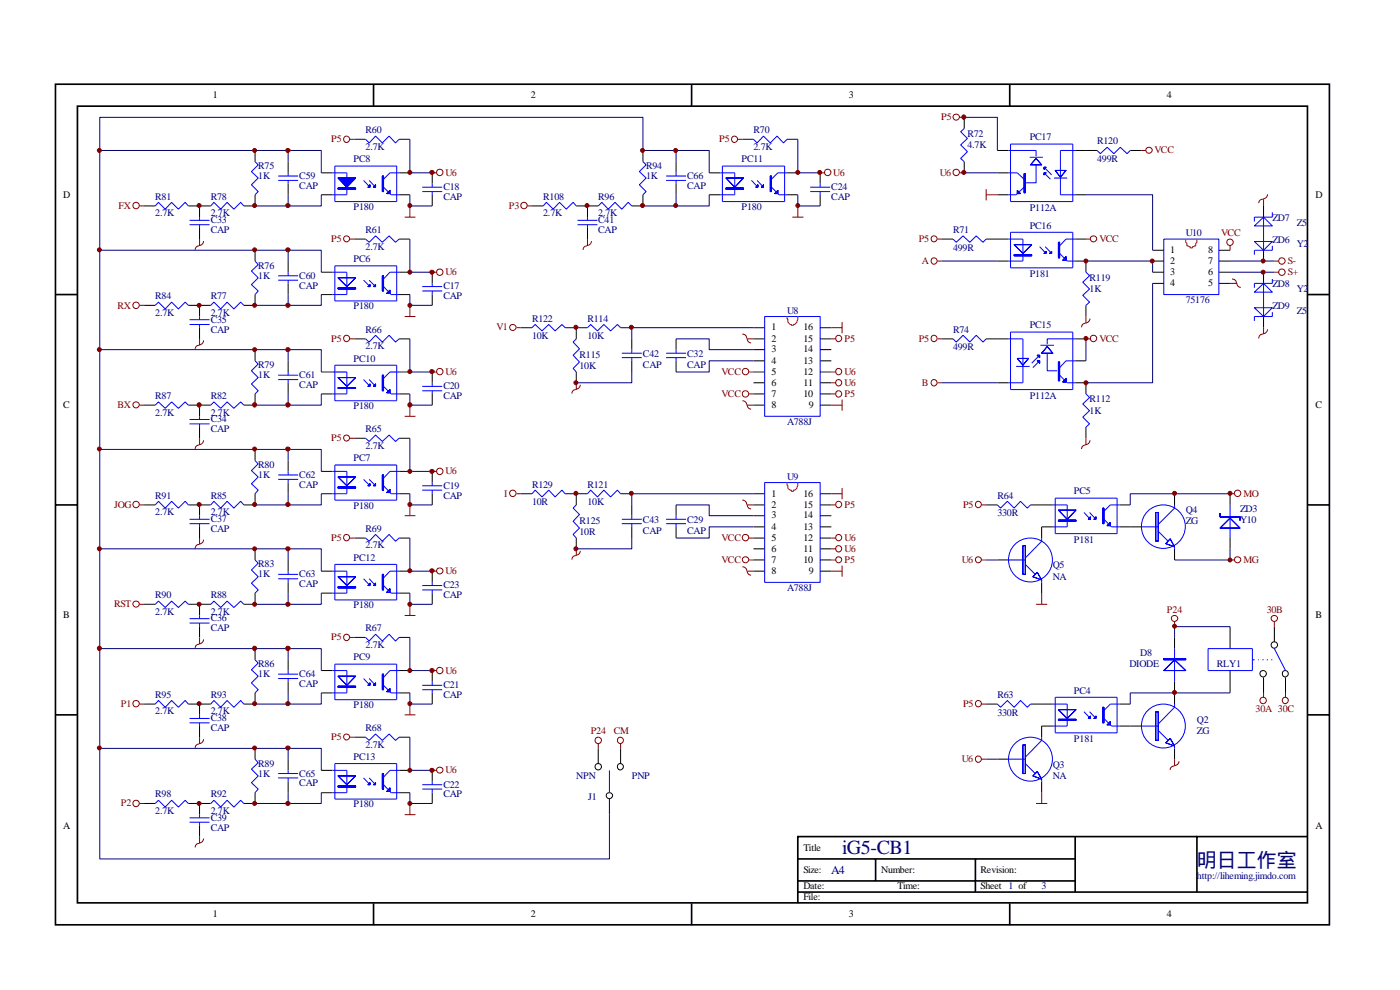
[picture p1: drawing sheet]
<svg xmlns="http://www.w3.org/2000/svg" width="297mm" height="210mm" viewBox="0 0 297 210" stroke-linecap="round" stroke-linejoin="round" font-family="sans-serif">
<g fill="none" stroke="#000" stroke-width=".35">
<path d="M11.8 17.9h270.2v178.3h-270.2zM79.2 17.9v4.6M146.7 17.9v4.6M214.2 17.9v4.6M16.4 22.5h261v169h-261zM11.8 62.5h4.6M277.5 62.5h4.6M11.8 107.1h4.6M277.5 107.1h4.6M11.8 151.6h4.6M277.5 151.6h4.6M228.1 177.5v11.7"/>
<path d="M253.9 177.5h-84.7v14.1M277.5 177.5h-23.6v11.7M79.2 191.6v4.7M146.7 191.6v4.7M169.2 182.2h58.9M169.2 189.2h108.3M169.2 186.9h58.9M185.8 182.2v4.7M206.9 182.2v7M214.2 191.6v4.7"/>
</g>
<g fill="none" stroke="#000" stroke-width=".21">
<path d="M54.1 31.9v2.4M61.1 34.3v2.4M61.1 38.9v2.4M68.2 36.7h2.3M75.3 29.5h2.3M84.7 36.7h2.3M84.7 29.5h2.3M91.7 36.7v2.2M136.4 31.9v2.4M143.4 34.3v2.4M143.4 38.9v2.4M150.5 36.7h2.3"/>
<path d="M157.5 29.5h2.4M167 36.7h2.2M167 29.5h2.2M174 36.7v2.2M204.6 24.9v2.4M204.6 34.3v2.4M211.6 36.7h2.4M211.6 31.9h2.4M228.1 31.9h4.6M239.8 31.9h2.3M30.6 43.7h2.3M40 43.7h4.7"/>
<path d="M42.3 43.7v2.4M42.3 48.3v2.4M54.1 41.3v2.4h-2.4M54.1 53.1v2.3M61.1 55.4v2.3M68.2 41.3h2.3M68.2 57.7h2.3M75.3 50.7h2.3M84.7 41.3h2.3M84.7 57.7h2.3M84.7 50.7h2.3M91.7 41.3v2.4"/>
<path d="M91.7 57.7v2.4M112.9 43.7h2.3M122.3 43.7h4.6M124.6 43.7v2.4M124.6 48.3v2.4M136.4 41.3v2.4h-2.4M150.5 41.3h2.3M167 41.3h2.2M174 41.3v2.4M199.8 50.7h2.4M209.2 50.7h4.8M211.6 41.3h2.4"/>
<path d="M211.6 55.4h2.4M228.1 41.3h2.3M228.1 50.7h2.3M228.1 55.4h2.3v2.3M244.5 57.7h2.4M244.5 53.1h2.4M244.5 55.4h2.4M258.6 57.7h2.3M258.6 53.1h2.3M258.6 55.4h2.3M268.1 43.7v2.4M268.1 53.1v2.3"/>
<path d="M268.1 57.7v2.4M30.6 64.8h2.3M40 64.8h4.7M42.3 64.8v2.3M42.3 69.5v2.4M54.1 62.5v2.3h-2.4M54.1 74.2v2.3M61.1 60.1v2.4M61.1 76.5v2.4M68.2 62.5h2.3M68.2 78.9h2.3M75.3 71.9h2.3"/>
<path d="M84.7 62.5h2.3M84.7 78.9h2.3M84.7 71.9h2.3M91.7 62.5v2.3M91.7 78.9v2.3M110.5 69.5h2.4M119.9 69.5h4.7M122.3 69.5v2.4M122.3 78.9v2.3M131.7 69.5h2.3M134 71.9v2.3M134 76.5v2.4"/>
<path d="M143.4 71.9v2.3M143.4 76.5v2.4M159.9 78.9h2.3M159.9 71.9h2.3M159.9 69.5h2.3M159.9 74.2h2.3M159.9 76.5h2.3M174 78.9h2.4M174 71.9h2.4M174 69.5h2.4M174 74.2h2.4M174 76.5h2.4"/>
<path d="M199.8 71.9h2.4M209.2 71.9h4.8M228.1 71.9h2.3M228.1 76.5h2.3M230.4 64.8v2.3M244.5 60.1h2.4M258.6 60.1h2.3M268.1 67.1v2.4M30.6 85.9h2.3M40 85.9h4.7M42.3 85.9v2.4M42.3 90.6v2.4"/>
<path d="M54.1 83.6v2.3h-2.4M54.1 95.3v2.4M61.1 81.2v2.4M61.1 97.7v2.3M68.2 83.6h2.3M68.2 100h2.3M75.3 93h2.3M84.7 83.6h2.3M84.7 100h2.3M84.7 93h2.3M91.7 83.6v2.3M91.7 100v2.4"/>
<path d="M159.9 83.6h2.3M159.9 85.9h2.3M159.9 81.2h2.3M174 83.6h2.4M174 85.9h2.4M174 81.2h2.4M211.6 81.2h2.4M228.1 81.2h2.3v2.4M230.4 90.6v2.4M30.6 107.1h2.3M40 107.1h4.7M42.3 107.1v2.3"/>
<path d="M42.3 111.8v2.3M54.1 104.7v2.4h-2.4M54.1 116.4v2.4M61.1 102.4v2.3M61.1 118.8v2.4M68.2 104.7h2.3M75.3 114.1h2.3M84.7 104.7h2.3M84.7 114.1h2.3M91.7 104.7v2.4M110.5 104.7h2.4M119.9 104.7h4.7"/>
<path d="M122.3 104.7v2.4M122.3 114.1v2.3M131.7 104.7h2.3M134 107.1v2.3M134 111.8v2.3M143.4 107.1v2.3M143.4 111.8v2.3M159.9 104.7h2.3M159.9 107.1h2.3M159.9 114.1h2.3M159.9 109.4h2.3M159.9 111.8h2.3"/>
<path d="M159.9 116.4h2.3M159.9 118.8h2.3M174 104.7h2.4M174 107.1h2.4M174 114.1h2.4M174 109.4h2.4M174 111.8h2.4M174 116.4h2.4M174 118.8h2.4M209.2 107.1h2.4M211.6 118.8h2.4M218.6 107.1h4.8"/>
<path d="M223.4 111.8h-2.4v2.3M237.5 107.1h2.3M237.5 111.8h4.6M249.2 104.7v2.4M249.2 116.4v2.4M260.9 104.7v2.4M260.9 114.1v2.3M30.6 128.2h2.3M40 128.2h4.7M42.3 128.2v2.4M42.3 132.9v2.3M54.1 125.8v2.4h-2.4"/>
<path d="M54.1 137.6v2.4M61.1 123.5v2.3M61.1 140v2.2M68.2 121.2h2.3M68.2 125.8h2.3M75.3 135.2h2.3M84.7 121.2h2.3M84.7 125.8h2.3M84.7 135.2h2.3M91.7 121.2v2.3M91.7 125.8v2.4M159.9 121.2h2.3"/>
<path d="M174 121.2h2.4M221 123.5v2.3M249.2 135.2v2.4M260.9 132.9v4.7M270.3 132.9v3.2M30.6 149.4h2.3M40 149.4h4.7M42.3 149.4v2.2M42.3 154v2.4M54.1 147v2.4h-2.4M54.1 158.7v2.3M61.1 144.6v2.4"/>
<path d="M68.2 142.2h2.3M68.2 147h2.3M75.3 156.4h2.3M84.7 142.2h2.3M84.7 147h2.3M84.7 156.4h2.3M91.7 142.2v2.4M91.7 147v2.4M126.9 158.7v3.3M131.7 158.7v3.3M209.2 149.4h2.4M218.6 149.4h4.8"/>
<path d="M223.4 154h-2.4v2.4M237.5 149.4h2.3M237.5 154h4.6M249.2 144.6v4.8M249.2 158.7v2.3M260.9 142.2v4.8M268.1 143.7v3.3M272.7 143.7v3.3M30.6 170.4h2.3M40 170.4h4.7M42.3 170.4v2.4M42.3 175.2v2.3"/>
<path d="M54.1 168.1v2.3h-2.4M61.1 161v2.4M61.1 165.8v2.3M68.2 163.4h2.3M68.2 168.1h2.3M84.7 163.4h2.3M84.7 168.1h2.3M91.7 163.4v2.4M91.7 168.1v2.3M129.3 169.5v3.3M211.6 161h2.4M221 165.8v2.3"/>
<circle cx="270.3" cy="136.8" r=".68"/>
<circle cx="268" cy="142.9" r=".68"/>
<circle cx="272.6" cy="142.9" r=".66"/>
<circle cx="126.9" cy="162.6" r=".68"/>
<circle cx="129.3" cy="168.8" r=".66"/>
<circle cx="131.6" cy="162.6" r=".66"/>
</g>
<g fill="none" stroke="#00f" stroke-width=".21">
<path d="M54.1 34.3l.7 .7-1.5 1.4 1.5 1.4-1.5 1.4 1.5 1.4-.7 .7M59 37.3h4.2M59 38.3h4.2M61.1 36.7v.6M61.1 38.3v.6M70.5 36.7h3.1v4.6h-3.1M71 35.2h13.2v7.6h-13.2zM77.1 38.3l1.4 1.4M77.6 29.5l.7 .8 1.4-1.4 1.4 1.4 1.4-1.4 1.4 1.4 .8-.8M78.3 38.3l1.4 1.4M81.4 39.7l1.6 1.6h1.7M84.7 36.7h-2l-1.3 1.3"/>
<path d="M89.6 39.7h4.2M91.7 38.9v.8M136.4 34.3l.7 .7-1.5 1.4 1.5 1.4-1.5 1.4 1.5 1.4-.7 .7M141.3 37.3h4.2M141.3 38.3h4.2M143.4 36.7v.6M143.4 38.3v.6M152.8 36.7h3.1v4.6h-3.1M153.2 35.2h13.3v7.6h-13.3zM159.4 38.3l1.4 1.4M159.9 29.5l.7 .8 1.4-1.4 1.4 1.4 1.4-1.4 1.4 1.4 .8-.8M160.6 38.3l1.4 1.4"/>
<path d="M163.7 39.7l1.6 1.6h1.7M167 36.7h-2l-1.3 1.3M171.9 39.7h4.2M174 38.9v.8M204.6 27.3l-.8 .6 1.4 1.5-1.4 1.3 1.4 1.5-1.4 1.4 .8 .7M214 31.9h5.8v1.2M214 36.7h1.8l1.5 1.3M214.4 30.6h13.2v12.2h-13.2zM217.3 39.7l-1.7 1.6h-1.6M218.4 33.4h2.8M219.8 35v3.8h-2.1M221.5 36.7l1.3 1.3"/>
<path d="M221.7 35.7l1.4 1.4M223.6 37.8h2.8M228.1 31.9h-3.1v9.4h3.1M232.7 31.9l.7 .7 1.5-1.4 1.4 1.4 1.4-1.4 1.4 1.4 .7-.7M32.9 43.7l.7-.8 1.5 1.5 1.3-1.5 1.4 1.5 1.5-1.5 .7 .8M40.2 46.7h4.2M40.2 47.7h4.2M42.3 46.1v.6M42.3 47.7v.6M44.7 43.7l.7-.8 1.4 1.5 1.4-1.5 1.4 1.5 1.5-1.5 .6 .8M54.1 55.4l.7 .7-1.5 1.4 1.5 1.4-1.5 1.5 1.5 1.3-.7 .8M59 58.5h4.2"/>
<path d="M59 59.4h4.2M61.1 57.7v.8M61.1 59.4v.7M70.5 57.7h3.1v4.8h-3.1M71 56.4h13.2v7.4h-13.2zM77.1 59.4l1.4 1.4M77.6 50.7l.7 .7 1.4-1.4 1.4 1.4 1.4-1.4 1.4 1.4 .8-.7M78.3 59.4l1.4 1.4M84.7 57.7h-2l-1.3 1.5M89.6 40.6h4.2M91.7 40.6v.7M115.2 43.7l.7-.8 1.4 1.5 1.4-1.5 1.4 1.5 1.5-1.5 .7 .8"/>
<path d="M122.5 46.7h4.2M122.5 47.7h4.2M124.6 46.1v.6M124.6 47.7v.6M126.9 43.7l.8-.8 1.3 1.5 1.5-1.5 1.4 1.5 1.4-1.5 .7 .8M171.9 40.6h4.2M174 40.6v.7M202.2 50.7l.7 .7 1.4-1.4 1.4 1.4 1.4-1.4 1.4 1.4 .7-.7M214 50.7h3v4.7h-3M214.4 49.3h13.2v7.5h-13.2zM220.6 52.3l1.3 1.5M221.7 52.3l1.4 1.5"/>
<path d="M224.8 53.8l1.6 1.6h1.7M228.1 50.7h-2l-1.3 1.5M230.4 57.7l.7 .8-1.4 1.4 1.4 1.4-1.4 1.4 1.4 1.4-.7 .7M246.9 50.7h11.7v11.8h-11.7zM266.1 51.2h3.8l-1.8 1.9zM266.1 47.9l2-1.8 1.8 1.8zM268.1 46.1v7M269.9 52.2v.9h-3.8v.9M269.9 45v1.1h-3.8v.9M269.9 59.2v.9h-3.8v.9M32.9 64.8l.7-.7 1.5 1.4 1.3-1.4 1.4 1.4 1.5-1.4 .7 .7M40.2 67.8h4.2"/>
<path d="M40.2 68.8h4.2M42.3 67.1v.7M42.3 68.8v.7M44.7 64.8l.7-.7 1.4 1.4 1.4-1.4 1.4 1.4 1.5-1.4 .6 .7M54.1 76.5l.7 .7-1.5 1.5 1.5 1.4-1.5 1.3 1.5 1.5-.7 .7M59 79.6h4.2M61.1 78.9v.7M70.5 78.9h3.1v4.7h-3.1M71 77.5h13.2v7.5h-13.2zM77.6 71.9l.7 .7 1.4-1.5 1.4 1.5 1.4-1.5 1.4 1.5 .8-.7M81.4 60.8l1.6 1.7h1.7M84.7 78.9h-2l-1.3 1.4"/>
<path d="M89.6 60.8h4.2M89.6 61.7h4.2M91.7 60.1v.7M91.7 61.7v.8M112.9 69.5l.6-.7 1.5 1.4 1.4-1.4 1.4 1.4 1.4-1.4 .7 .7M122.3 71.9l-.7 .7 1.3 1.4-1.3 1.4 1.3 1.4-1.3 1.3 .7 .8M124.6 69.5l.7-.7 1.4 1.4 1.4-1.4 1.4 1.4 1.5-1.4 .7 .7M131.9 74.9h4.2M131.9 75.9h4.2M134 74.2v.7M134 75.9v.6M141.3 74.9h4.2"/>
<path d="M141.3 75.9h4.2M143.4 74.2v.7M143.4 75.9v.6M162.2 67.1h11.8v21.2h-11.8zM202.2 71.9l.7 .7 1.4-1.5 1.4 1.5 1.4-1.5 1.4 1.5 .7-.7M214 71.9h3v9.3h-3M214.4 70.4h13.2v12.2h-13.2zM215.6 77.7h2.8M220.3 75.6l-1.4 1.4M220.6 76.5l-1.5 1.5M220.7 73.2h2.9M222.2 74.9v3.8h2.1"/>
<path d="M224.8 79.6l1.6 1.6h1.7M228.1 71.9h-5.9v1.1M228.1 76.5h-2l-1.3 1.5M266.1 65.3h3.8l-1.8 1.8zM266.1 62l2-1.9 1.8 1.9zM268.1 60.1v7M269.9 66.2v.9h-3.8v1M32.9 85.9l.7-.6 1.5 1.3 1.3-1.3 1.4 1.3 1.5-1.3 .7 .6M40.2 89h4.2M40.2 89.9h4.2M42.3 88.3v.7M42.3 89.9v.7"/>
<path d="M44.7 85.9l.7-.6 1.4 1.3 1.4-1.3 1.4 1.3 1.5-1.3 .6 .6M54.1 97.7l.7 .7-1.5 1.4 1.5 1.4-1.5 1.4 1.5 1.4-.7 .7M59 80.5h4.2M61.1 80.5v.7M61.1 100v.8M70.5 100h3.1v4.7h-3.1M71 98.6h13.2v7.5h-13.2zM77.1 80.5l1.4 1.5M77.6 93l.7 .6 1.4-1.3 1.4 1.3 1.4-1.3 1.4 1.3 .8-.6M78.3 80.5l1.4 1.5M81.4 82l1.6 1.6h1.7M84.7 100h-2l-1.3 1.4"/>
<path d="M89.6 82h4.2M89.6 82.9h4.2M91.7 81.2v.8M91.7 82.9v.7M230.4 83.6l.7 .7-1.4 1.4 1.4 1.4-1.4 1.4 1.4 1.4-.7 .7M32.9 107.1l.7-.8 1.5 1.5 1.3-1.5 1.4 1.5 1.5-1.5 .7 .8M40.2 110.2h4.2M40.2 111.1h4.2M42.3 109.4v.8M42.3 111.1v.7M44.7 107.1l.7-.8 1.4 1.5 1.4-1.5 1.4 1.5 1.5-1.5 .6 .8M54.1 118.8l.7 .7-1.5 1.4 1.5 1.4-1.5 1.4 1.5 1.4-.7 .7"/>
<path d="M59 100.8h4.2M59 101.7h4.2M61.1 101.7v.7M71 119.7h13.2v7.6h-13.2zM77.1 101.7l1.4 1.3M77.6 114.1l.7 .7 1.4-1.4 1.4 1.4 1.4-1.4 1.4 1.4 .8-.7M78.3 101.7l1.4 1.3M81.4 103l1.6 1.7h1.7M89.6 103h4.2M89.6 104h4.2M91.7 102.4v.6M91.7 104v.7"/>
<path d="M112.9 104.7l.6-.7 1.5 1.4 1.4-1.4 1.4 1.4 1.4-1.4 .7 .7M122.3 107.1l-.7 .7 1.3 1.3-1.3 1.5 1.3 1.4-1.3 1.4 .7 .7M124.6 104.7l.7-.7 1.4 1.4 1.4-1.4 1.4 1.4 1.5-1.4 .7 .7M131.9 110.2h4.2M131.9 111.1h4.2M134 109.4v.8M134 111.1v.7M141.3 110.2h4.2M141.3 111.1h4.2M143.4 109.4v.8M143.4 111.1v.7M162.2 102.4h11.8v21.1h-11.8z"/>
<path d="M211.6 107.1l.7 .7 1.4-1.5 1.4 1.5 1.4-1.5 1.4 1.5 .7-.7M214 118.8h3.5M217.5 119.7l2.1 2.1M221 114.1v.7l-3.5 3.6M223.4 107.1h3v4.7h-3M223.9 105.7h13.1v7.5h-13.1zM230 108.7l1.3 1.5M231.1 108.7l1.4 1.5M234.2 110.2l1.6 1.6h1.7M237.5 107.1h-2l-1.3 1.4M242.1 111.8h3.6M245.7 112.7l2.1 2.1"/>
<path d="M249.2 107.1v.7l-3.5 3.5M249.2 116v.4M260.9 107.1v7M32.9 128.2l.7-.7 1.5 1.4 1.3-1.4 1.4 1.4 1.5-1.4 .7 .7M40.2 131.2h4.2M40.2 132.2h4.2M42.3 130.6v.6M42.3 132.2v.7M44.7 128.2l.7-.7 1.4 1.4 1.4-1.4 1.4 1.4 1.5-1.4 .6 .7M54.1 140l.7 .6-1.5 1.5 1.5 1.3-1.5 1.5 1.5 1.4-.7 .7M59 121.8h4.2M59 122.8h4.2"/>
<path d="M61.1 121.2v.6M61.1 122.8v.7M70.5 121.2h3.1v4.6h-3.1M77.1 122.8l1.4 1.4M77.6 135.2l.7 .8 1.4-1.5 1.4 1.5 1.4-1.5 1.4 1.5 .8-.8M78.3 122.8l1.4 1.4M81.4 124.2l1.6 1.6h1.7M84.7 121.2h-2l-1.3 1.4M89.6 124.2h4.2M89.6 125.1h4.2M91.7 123.5v.7M91.7 125.1v.7"/>
<path d="M221 123v.5M249.2 137.6v7M256.3 137.6h9.4v4.6h-9.4zM265.7 140h.4M266.9 140h.1M267.8 140h.3M268.7 140h.3M269.7 140h.2M270.3 137.6l2.4 4.6M32.9 149.4l.7-.8 1.5 1.4 1.3-1.4 1.4 1.4 1.5-1.4 .7 .8M40.2 152.4h4.2M40.2 153.3h4.2"/>
<path d="M42.3 151.6v.8M42.3 153.3v.7M44.7 149.4l.7-.8 1.4 1.4 1.4-1.4 1.4 1.4 1.5-1.4 .6 .8M59 143h4.2M59 143.9h4.2M61.1 142.2v.8M61.1 143.9v.7M70.5 142.2h3.1v4.8h-3.1M71 140.9h13.2v7.5h-13.2zM77.1 143.9l1.4 1.5M77.6 156.4l.7 .7 1.4-1.4 1.4 1.4 1.4-1.4 1.4 1.4 .8-.7M78.3 143.9l1.4 1.5"/>
<path d="M81.4 145.4l1.6 1.6h1.7M84.7 142.2h-2l-1.3 1.5M89.6 145.4h4.2M89.6 146.3h4.2M91.7 144.6v.8M91.7 146.3v.7M211.6 149.4l.7 .6 1.4-1.4 1.4 1.4 1.4-1.4 1.4 1.4 .7-.6M221 156.4v.7l-3.5 3.5M223.4 149.4h3v4.6h-3M223.9 147.9h13.1v7.5h-13.1zM230 151l1.3 1.4M231.1 151l1.4 1.4"/>
<path d="M234.2 152.4l1.6 1.6h1.7M237.5 149.4h-2l-1.3 1.3M242.1 154h3.6M245.7 154.9l2.1 2.2M249.2 149.4v.6l-3.5 3.6M249.2 158.2v.5M32.9 170.4l.7-.6 1.5 1.4 1.3-1.4 1.4 1.4 1.5-1.4 .7 .6M40.2 173.5h4.2M40.2 174.4h4.2M42.3 172.8v.7M42.3 174.4v.8M44.7 170.4l.7-.6 1.4 1.4 1.4-1.4 1.4 1.4 1.5-1.4 .6 .6"/>
<path d="M54.1 161l.7 .8-1.5 1.4 1.5 1.4-1.5 1.4 1.5 1.4-.7 .7M59 164.1h4.2M59 165h4.2M61.1 163.4v.7M61.1 165v.8M70.5 163.4h3.1v4.7h-3.1M71 162h13.2v7.5h-13.2zM77.1 165l1.4 1.5M78.3 165l1.4 1.5M81.4 166.5l1.6 1.6h1.7M84.7 163.4h-2l-1.3 1.4M89.6 166.5h4.2"/>
<path d="M89.6 167.4h4.2M91.7 165.8v.7M91.7 167.4v.7M129.3 163.4v4.7M214 161h3.5M217.5 162l2.1 2.1M221 165.3v.5"/>
<circle cx="218.6" cy="118.8" r="4.7"/>
<circle cx="246.8" cy="111.7" r="4.6"/>
<circle cx="246.8" cy="154" r="4.7"/>
<circle cx="218.6" cy="161" r="4.7"/>
</g>
<path d="M71.7 37.8h3.7l-1.8 1.9zM71.7 37.8h3.7l-1.8 1.9z" fill="#00f" stroke="#00f" stroke-width=".21"/>
<g fill="#00f" stroke="#00f" stroke-width=".21">
<path d="M71.7 39.9h3.7v.2h-3.7zM71.7 39.9h3.7v.2h-3.7z" fill-rule="evenodd"/>
<path d="M79.7 39.2l-.5 .5h.5zM79.7 39.2l-.5 .5h.5z" fill-rule="evenodd"/>
<path d="M78.5 39.2l-.4 .5h.4zM78.5 39.2l-.4 .5h.4z" fill-rule="evenodd"/>
<path d="M81.1 37.3v3.3h.3v-3.3zM81.1 37.3v3.3h.3v-3.3z" fill-rule="evenodd"/>
<path d="M82 41.1l.7-.7v.7zM82 41.1l.7-.7v.7z" fill-rule="evenodd"/>
<path d="M71.7 58.9h3.7l-1.8 1.9zM71.7 58.9h3.7l-1.8 1.9z" fill-rule="evenodd"/>
<path d="M71.7 61h3.7v.3h-3.7zM71.7 61h3.7v.3h-3.7z" fill-rule="evenodd"/>
<path d="M79.7 60.4l-.5 .4h.5zM79.7 60.4l-.5 .4h.5z" fill-rule="evenodd"/>
<path d="M78.5 60.4l-.4 .4h.4zM78.5 60.4l-.4 .4h.4z" fill-rule="evenodd"/>
<path d="M81.1 58.5v3.2h.3v-3.2zM81.1 58.5v3.2h.3v-3.2z" fill-rule="evenodd"/>
<path d="M82 62.2l.7-.6v.6zM82 62.2l.7-.6v.6z" fill-rule="evenodd"/>
<path d="M71.7 80.1h3.7l-1.8 1.9zM71.7 80.1h3.7l-1.8 1.9z" fill-rule="evenodd"/>
<path d="M71.7 82.2h3.7v.2h-3.7zM71.7 82.2h3.7v.2h-3.7z" fill-rule="evenodd"/>
<path d="M79.7 81.4l-.5 .6h.5zM79.7 81.4l-.5 .6h.5z" fill-rule="evenodd"/>
<path d="M78.5 81.4l-.4 .6h.4zM78.5 81.4l-.4 .6h.4z" fill-rule="evenodd"/>
<path d="M81.1 79.6v3.3h.3v-3.3zM81.1 79.6v3.3h.3v-3.3z" fill-rule="evenodd"/>
<path d="M82.7 82.6v.7h-.7zM82.7 82.6v.7h-.7z" fill-rule="evenodd"/>
<path d="M71.7 101.2h3.7l-1.8 1.8zM71.7 101.2h3.7l-1.8 1.8z" fill-rule="evenodd"/>
<path d="M71.7 103.3h3.7v.2h-3.7zM71.7 103.3h3.7v.2h-3.7z" fill-rule="evenodd"/>
<path d="M79.7 102.6l-.5 .4h.5zM79.7 102.6l-.5 .4h.5z" fill-rule="evenodd"/>
<path d="M78.5 102.6l-.4 .4h.4zM78.5 102.6l-.4 .4h.4z" fill-rule="evenodd"/>
<path d="M81.1 100.8v3.2h.3v-3.2zM81.1 100.8v3.2h.3v-3.2z" fill-rule="evenodd"/>
<path d="M82.7 103.8v.7h-.7zM82.7 103.8v.7h-.7z" fill-rule="evenodd"/>
<path d="M71.7 122.3h3.7l-1.8 1.9zM71.7 122.3h3.7l-1.8 1.9z" fill-rule="evenodd"/>
<path d="M71.7 124.5h3.7v.2h-3.7zM71.7 124.5h3.7v.2h-3.7z" fill-rule="evenodd"/>
<path d="M79.7 123.7l-.5 .5h.5zM79.7 123.7l-.5 .5h.5z" fill-rule="evenodd"/>
<path d="M78.5 123.7l-.4 .5h.4zM78.5 123.7l-.4 .5h.4z" fill-rule="evenodd"/>
<path d="M81.1 121.8v3.3h.3v-3.3zM81.1 121.8v3.3h.3v-3.3z" fill-rule="evenodd"/>
<path d="M82.7 124.9v.7h-.7zM82.7 124.9v.7h-.7z" fill-rule="evenodd"/>
<path d="M71.7 143.4h3.7l-1.8 2zM71.7 143.4h3.7l-1.8 2z" fill-rule="evenodd"/>
<path d="M71.7 145.5h3.7v.3h-3.7zM71.7 145.5h3.7v.3h-3.7z" fill-rule="evenodd"/>
<path d="M79.7 144.9l-.5 .5h.5zM79.7 144.9l-.5 .5h.5z" fill-rule="evenodd"/>
<path d="M78.5 144.9l-.4 .5h.4zM78.5 144.9l-.4 .5h.4z" fill-rule="evenodd"/>
<path d="M81.1 143v3.3h.3v-3.3zM81.1 143v3.3h.3v-3.3z" fill-rule="evenodd"/>
<path d="M82.7 146v.7h-.7zM82.7 146v.7h-.7z" fill-rule="evenodd"/>
<path d="M71.7 164.6h3.7l-1.8 1.9zM71.7 164.6h3.7l-1.8 1.9z" fill-rule="evenodd"/>
<path d="M71.7 166.7h3.7v.3h-3.7zM71.7 166.7h3.7v.3h-3.7z" fill-rule="evenodd"/>
<path d="M79.2 166.5h.5v-.5zM79.2 166.5h.5v-.5z" fill-rule="evenodd"/>
<path d="M78.1 166.5h.4v-.5zM78.1 166.5h.4v-.5z" fill-rule="evenodd"/>
<path d="M81.1 164.1v3.3h.3v-3.3zM81.1 164.1v3.3h.3v-3.3z" fill-rule="evenodd"/>
<path d="M82.7 167.1v.8h-.7zM82.7 167.1v.8h-.7z" fill-rule="evenodd"/>
<path d="M154 37.8h3.7l-1.8 1.9zM154 37.8h3.7l-1.8 1.9z" fill-rule="evenodd"/>
<path d="M154 39.9h3.7v.2h-3.7zM154 39.9h3.7v.2h-3.7z" fill-rule="evenodd"/>
<path d="M162 39.2l-.5 .5h.5zM162 39.2l-.5 .5h.5z" fill-rule="evenodd"/>
<path d="M160.8 39.2l-.4 .5h.4zM160.8 39.2l-.4 .5h.4z" fill-rule="evenodd"/>
<path d="M163.4 37.3v3.3h.3v-3.3zM163.4 37.3v3.3h.3v-3.3z" fill-rule="evenodd"/>
<path d="M164.3 41.1l.7-.7v.7zM164.3 41.1l.7-.7v.7z" fill-rule="evenodd"/>
<path d="M223.9 36.2l1.1 1.4 1.1-1.4zM223.9 36.2l1.1 1.4 1.1-1.4z" fill-rule="evenodd"/>
<path d="M221.5 35.5h.4l-.4 .4zM221.5 35.5h.4l-.4 .4z" fill-rule="evenodd"/>
<path d="M221.5 36.7h.4l-.4 .4zM221.5 36.7h.4l-.4 .4z" fill-rule="evenodd"/>
<path d="M217.3 36.8v4.1h.2v-4.1zM217.3 36.8v4.1h.2v-4.1z" fill-rule="evenodd"/>
<path d="M215.8 40.4v.7h.7zM215.8 40.4v.7h.7z" fill-rule="evenodd"/>
<path d="M219.8 33.6l-1.2 1.4h2.4zM219.8 33.6l-1.2 1.4h2.4z" fill-rule="evenodd"/>
<path d="M215.8 76h2.4l-1.2 1.5zM215.8 76h2.4l-1.2 1.5z" fill-rule="evenodd"/>
<path d="M220 75.4l.6 .5v-.5zM220 75.4l.6 .5v-.5z" fill-rule="evenodd"/>
<path d="M220 76.5l.6 .5v-.5zM220 76.5l.6 .5v-.5z" fill-rule="evenodd"/>
<path d="M224.5 76.8v4h.3v-4zM224.5 76.8v4h.3v-4z" fill-rule="evenodd"/>
<path d="M226.1 80.3v.7h-.6zM226.1 80.3v.7h-.6z" fill-rule="evenodd"/>
<path d="M222.2 73.5l1.2 1.4h-2.4zM222.2 73.5l1.2 1.4h-2.4z" fill-rule="evenodd"/>
<path d="M215.1 51.9h3.8l-1.9 1.9zM215.1 51.9h3.8l-1.9 1.9z" fill-rule="evenodd"/>
<path d="M215.1 54h3.8v.3h-3.8zM215.1 54h3.8v.3h-3.8z" fill-rule="evenodd"/>
<path d="M223.1 53.3l-.4 .5h.4zM223.1 53.3l-.4 .5h.4z" fill-rule="evenodd"/>
<path d="M221.9 53.3l-.4 .5h.4zM221.9 53.3l-.4 .5h.4z" fill-rule="evenodd"/>
<path d="M224.5 51.4v3.3h.3v-3.3zM224.5 51.4v3.3h.3v-3.3z" fill-rule="evenodd"/>
<path d="M226.1 54.4v.8h-.6zM226.1 54.4v.8h-.6z" fill-rule="evenodd"/>
<path d="M224.5 108.2h3.8l-1.9 2zM224.5 108.2h3.8l-1.9 2z" fill-rule="evenodd"/>
<path d="M224.5 110.3h3.8v.3h-3.8zM224.5 110.3h3.8v.3h-3.8z" fill-rule="evenodd"/>
<path d="M232.5 109.6l-.4 .6h.4zM232.5 109.6l-.4 .6h.4z" fill-rule="evenodd"/>
<path d="M231.3 109.6l-.4 .6h.4zM231.3 109.6l-.4 .6h.4z" fill-rule="evenodd"/>
<path d="M233.9 107.8v3.3h.3v-3.3zM233.9 107.8v3.3h.3v-3.3z" fill-rule="evenodd"/>
<path d="M235.5 110.8v.7h-.6zM235.5 110.8v.7h-.6z" fill-rule="evenodd"/>
<path d="M217 115.7v6.1h.5v-6.1zM217 115.7v6.1h.5v-6.1z" fill-rule="evenodd"/>
<path d="M219.1 122.3l1.9 .7-1-1.6zM219.1 122.3l1.9 .7-1-1.6z" fill-rule="evenodd"/>
<path d="M245.2 108.7v6.1h.5v-6.1zM245.2 108.7v6.1h.5v-6.1z" fill-rule="evenodd"/>
<path d="M248.2 114.3l-.9 1 1.9 .7zM248.2 114.3l-.9 1 1.9 .7z" fill-rule="evenodd"/>
<path d="M258.8 109v.6h4.3v.7v-.7h-4.3zM258.8 109v.6h4.3v.7v-.7h-4.3z" fill-rule="evenodd"/>
<path d="M258.8 112l2.1-2.1 2.2 2.1zM258.8 112l2.1-2.1 2.2 2.1z" fill-rule="evenodd"/>
<path d="M224.5 150.5h3.8l-1.9 1.9zM224.5 150.5h3.8l-1.9 1.9z" fill-rule="evenodd"/>
<path d="M224.5 152.6h3.8v.2h-3.8zM224.5 152.6h3.8v.2h-3.8z" fill-rule="evenodd"/>
<path d="M232.5 151.9l-.4 .5h.4zM232.5 151.9l-.4 .5h.4z" fill-rule="evenodd"/>
<path d="M231.3 151.9l-.4 .5h.4zM231.3 151.9l-.4 .5h.4z" fill-rule="evenodd"/>
<path d="M233.9 150v3.3h.3v-3.3zM233.9 150v3.3h.3v-3.3z" fill-rule="evenodd"/>
<path d="M235.5 153.1v.7h-.6zM235.5 153.1v.7h-.6z" fill-rule="evenodd"/>
<path d="M217 158v6.1h.5v-6.1zM217 158v6.1h.5v-6.1z" fill-rule="evenodd"/>
<path d="M219.1 164.6l1.9 .7-1-1.6zM219.1 164.6l1.9 .7-1-1.6z" fill-rule="evenodd"/>
<path d="M245.2 151v6.1h.5v-6.1zM245.2 151v6.1h.5v-6.1z" fill-rule="evenodd"/>
<path d="M247.3 157.6l1.9 .6-1-1.6zM247.3 157.6l1.9 .6-1-1.6z" fill-rule="evenodd"/>
<path d="M246.9 139.7v.3h4.6v-.3zM246.9 139.7v.3h4.6v-.3z" fill-rule="evenodd"/>
<path d="M249.2 140l2.3 2.2h-4.6zM249.2 140l2.3 2.2h-4.6z" fill-rule="evenodd"/>
</g>
<g fill="none" stroke="#800000" stroke-width=".21">
<path d="M74.3 29.5h1M91.7 36.7h.9M156.5 29.5h1M174 36.7h.9M203.6 36.7h1M203.6 24.9h1M242.1 31.9h1M29.6 43.7h1M42.2 52.2a.8 .8 0 0 0-.8 .8M42.3 50.7v1.5M43.2 51.1a.94 .94 0 0 1-1 1M74.3 50.7h1"/>
<path d="M85.9 46.1h2.2M87 43.7v2.4M91.7 57.7h.9M111.9 43.7h1M124.5 52.2a.8 .8 0 0 0-.8 .8M124.6 50.7v1.5M125.5 51.1a.94 .94 0 0 1-1 1M168.1 46.1h2.3M169.2 43.7v2.4M198.9 50.7h.9M198.9 55.4h.9M209.2 40.1v2.4"/>
<path d="M209.2 41.3h2.4M230.4 50.7h.9M260.9 52.2v.9M261.4 59.2a.87 .87 0 0 1 .9 .8M268 42.2a.83 .83 0 0 0-1 .9M268.1 42.2v1.5M268.9 41.2a.94 .94 0 0 1-.9 1M270.3 57.7h1M270.3 55.4h1M29.6 64.8h1M42.2 73.2a.8 .8 0 0 0-.8 .9M42.3 71.9v1.3"/>
<path d="M43.2 72.2a.94 .94 0 0 1-1 1M74.3 71.9h1M85.9 67.1h2.2M87 64.8v2.3M91.7 78.9h.9M109.6 69.5h.9M157.5 70.9a.89 .89 0 0 1 .9 .9M158.5 71.8a.87 .87 0 0 0 .8 .9M158.5 71.9h1.4M158.9 78.9h1M176.4 71.9h.9M176.4 78.9h.9"/>
<path d="M176.4 69.5h2.2M178.6 68.3v2.4M198.9 71.9h.9M230.3 68.6a.8 .8 0 0 0-.9 .8M230.4 71.9h.9M230.4 67.1v1.5M231.2 67.6a.94 .94 0 0 1-.9 .9M260.9 60.1h1.5M262.4 60a.87 .87 0 0 0 .8 1M268 70.9a.85 .85 0 0 0-1 .9M268.1 69.5v1.4M268.9 69.8a.94 .94 0 0 1-.9 1"/>
<path d="M29.6 85.9h1M42.2 94.4a.8 .8 0 0 0-.8 .8M42.3 93v1.4M43.2 93.4a.94 .94 0 0 1-1 .9M74.3 93h1M85.9 88.3h2.2M87 85.9v2.4M91.7 100h.9M122.2 82.6a.8 .8 0 0 0-.9 .9M122.3 81.2v1.4M123.1 81.6a.94 .94 0 0 1-.9 .9M157.5 85a.87 .87 0 0 1 .9 .9"/>
<path d="M158.5 85.9a.87 .87 0 0 0 .8 .9M158.5 85.9h1.4M158.9 83.6h1M176.4 85.9h2.2M176.4 83.6h.9M176.4 81.2h.9M178.6 84.8v2.3M198.9 81.2h.9M230.3 94.4a.8 .8 0 0 0-.9 .8M230.4 93v1.4M231.2 93.4a.94 .94 0 0 1-.9 .9M29.6 107.1h1"/>
<path d="M42.2 115.5a.83 .83 0 0 0-.8 .9M42.3 114.1v1.4M43.2 114.5a.94 .94 0 0 1-1 .9M74.3 114.1h1M85.9 109.4h2.2M87 107.1v2.3M109.6 104.7h.9M122.2 117.9a.8 .8 0 0 0-.9 .8M122.3 116.4v1.5M123.1 116.8a.94 .94 0 0 1-.9 1M157.5 106.1a.89 .89 0 0 1 .9 .9M158.5 107a.87 .87 0 0 0 .8 .9"/>
<path d="M158.5 107.1h1.4M158.9 114.1h1M158.9 118.8h1M176.4 107.1h.9M176.4 114.1h.9M176.4 118.8h.9M176.4 104.7h2.2M176.4 116.4h.9M178.6 103.5v2.4M178.6 120v2.3M208.3 107.1h.9M208.3 118.8h.9"/>
<path d="M260.9 118.8h1M260.9 104.7h1M29.6 128.2h1M42.2 136.7a.8 .8 0 0 0-.8 .8M42.3 135.2v1.5M43.2 135.6a.94 .94 0 0 1-1 1M74.3 135.2h1M85.9 130.6h2.2M87 128.2v2.4M91.7 121.2h.9M157.5 120.2a.87 .87 0 0 1 .9 .9M158.5 121.1a.87 .87 0 0 0 .8 .9"/>
<path d="M158.5 121.2h1.4M176.4 121.2h2.2M219.8 128.2h2.4M221 125.8v2.4M249.2 131.9v1M270.3 131.9v1M29.6 149.4h1M42.2 157.8a.8 .8 0 0 0-.8 .9M42.3 156.4v1.4M43.2 156.8a.94 .94 0 0 1-1 .9M74.3 156.4h1M85.9 151.6h2.2"/>
<path d="M87 149.4v2.2M91.7 142.2h.9M126.9 157.8v.9M131.7 157.8v.9M208.3 149.4h.9M268.1 147v.9M272.7 147v.9M29.6 170.4h1M42.2 178.9a.8 .8 0 0 0-.8 .8M42.3 177.5v1.4M43.2 177.9a.94 .94 0 0 1-1 .9M85.9 172.8h2.2"/>
<path d="M87 170.4v2.4M91.7 163.4h.9M208.3 161h.9M219.8 170.4h2.4M221 168.1v2.3M249.2 161v1.5a.83 .83 0 0 0-1 .8M250.1 161.5a.94 .94 0 0 1-.9 .9"/>
<circle cx="73.5" cy="29.5" r=".66"/>
<circle cx="93.3" cy="36.6" r=".68"/>
<circle cx="155.8" cy="29.5" r=".66"/>
<circle cx="175.6" cy="36.6" r=".68"/>
<circle cx="202.9" cy="36.6" r=".68"/>
<circle cx="202.9" cy="24.9" r=".66"/>
<circle cx="243.8" cy="31.9" r=".66"/>
<circle cx="28.9" cy="43.6" r=".68"/>
<circle cx="73.5" cy="50.7" r=".64"/>
<circle cx="93.3" cy="57.7" r=".68"/>
<circle cx="111.2" cy="43.6" r=".68"/>
<circle cx="198.1" cy="55.3" r=".66"/>
<circle cx="198.2" cy="50.7" r=".64"/>
<circle cx="232" cy="50.7" r=".66"/>
<circle cx="260.9" cy="51.4" r=".68"/>
<circle cx="271.9" cy="57.7" r=".68"/>
<circle cx="271.9" cy="55.4" r=".68"/>
<circle cx="28.9" cy="64.8" r=".68"/>
<circle cx="73.5" cy="71.8" r=".66"/>
<circle cx="93.3" cy="78.8" r=".68"/>
<circle cx="108.8" cy="69.5" r=".66"/>
<circle cx="158.2" cy="78.8" r=".68"/>
<circle cx="177.9" cy="78.8" r=".66"/>
<circle cx="177.9" cy="71.8" r=".66"/>
<circle cx="198.1" cy="71.8" r=".66"/>
<circle cx="232" cy="71.8" r=".68"/>
<circle cx="28.9" cy="85.9" r=".66"/>
<circle cx="73.5" cy="92.9" r=".64"/>
<circle cx="93.3" cy="100" r=".68"/>
<circle cx="158.2" cy="83.6" r=".68"/>
<circle cx="177.9" cy="81.2" r=".66"/>
<circle cx="177.9" cy="83.5" r=".66"/>
<circle cx="198.1" cy="81.2" r=".66"/>
<circle cx="28.9" cy="107" r=".68"/>
<circle cx="73.5" cy="114" r=".66"/>
<circle cx="108.8" cy="104.6" r=".68"/>
<circle cx="158.2" cy="114" r=".68"/>
<circle cx="158.2" cy="118.7" r=".66"/>
<circle cx="177.9" cy="107" r=".66"/>
<circle cx="177.9" cy="116.4" r=".66"/>
<circle cx="177.9" cy="114" r=".66"/>
<circle cx="177.9" cy="118.7" r=".64"/>
<circle cx="207.5" cy="107" r=".66"/>
<circle cx="207.6" cy="118.7" r=".64"/>
<circle cx="262.5" cy="104.6" r=".68"/>
<circle cx="262.6" cy="118.7" r=".66"/>
<circle cx="28.9" cy="128.1" r=".66"/>
<circle cx="73.5" cy="135.2" r=".66"/>
<circle cx="93.3" cy="121.1" r=".66"/>
<circle cx="249.2" cy="131.2" r=".66"/>
<circle cx="270.4" cy="131.2" r=".66"/>
<circle cx="28.9" cy="149.3" r=".68"/>
<circle cx="73.5" cy="156.3" r=".64"/>
<circle cx="93.3" cy="142.2" r=".68"/>
<circle cx="126.9" cy="157" r=".68"/>
<circle cx="131.6" cy="157" r=".66"/>
<circle cx="207.5" cy="149.2" r=".66"/>
<circle cx="268" cy="148.6" r=".68"/>
<circle cx="272.6" cy="148.6" r=".66"/>
<circle cx="28.9" cy="170.4" r=".68"/>
<circle cx="93.3" cy="163.4" r=".66"/>
<circle cx="207.5" cy="161" r=".66"/>
</g>
<g fill="none" stroke="#000080" stroke-width=".21">
<path d="M21.2 31.9h47v4.8M61.1 31.9v2.4M87 29.5v7.2h4.7M143.4 31.9v2.4M150.5 36.7v-4.8h-14.1v-7h-115.2v133.8h47v4.7M169.2 29.5v7.2h4.8M204.6 24.9h7v7M204.6 36.7h7M21.2 53.1h47v4.6M61.1 41.3v2.4M61.1 53.1v2.3M68.2 41.3v2.4h-14.1"/>
<path d="M87 41.3v2.4h4.7M87 50.7v7h4.7M143.4 41.3v2.4M150.5 41.3v2.4h-14.1M169.2 41.3v2.4h4.8M199.8 55.4h11.8M230.4 55.4h14.1v2.3M230.4 41.3h14.1v11.8M260.9 55.4h9.4M260.9 57.7h9.4M21.2 74.2h47v4.7M61.1 62.5v2.3"/>
<path d="M61.1 74.2v2.3M68.2 62.5v2.3h-14.1M87 62.5v2.3h4.7M87 71.9v7h4.7M134 78.9v2.3h-11.7M143.4 71.9h7.1v2.3h9.4M159.9 69.5h-25.9v2.4M159.9 76.5h-9.4v2.4h-7.1M230.4 71.9v4.6M244.5 60.1v21.1h-14.1M21.2 95.3h47v4.7M61.1 83.6v2.3"/>
<path d="M61.1 95.3v2.4M68.2 83.6v2.3h-14.1M87 83.6v2.3h4.7M87 93v7h4.7M199.8 81.2h11.8M21.2 116.4h47v4.8M61.1 104.7v2.4M61.1 116.4v2.4M68.2 104.7v2.4h-14.1M87 104.7v2.4h4.7M87 114.1v7.1h4.7M134 114.1v2.3h-11.7"/>
<path d="M143.4 107.1h7.1v2.3h9.4M159.9 104.7h-25.9v2.4M159.9 111.8h-9.4v2.3h-7.1M209.2 118.8h2.4M260.9 116.4v2.4h-11.7M260.9 104.7h-21.1v2.4M21.2 137.6h47v4.6M61.1 125.8v2.4M61.1 137.6v2.4M68.2 125.8v2.4h-14.1M87 125.8v2.4h4.7M87 135.2v7h4.7"/>
<path d="M260.9 132.9h-11.7v2.3M21.2 158.7v23.5h108.1v-9.4M61.1 147v2.4M61.1 158.7v2.3M68.2 147v2.4h-14.1M87 147v2.4h4.7M87 156.4v7h4.7M260.9 147h-21.1v2.4M61.1 168.1v2.3M68.2 168.1v2.3h-14.1M87 168.1v2.3h4.7M209.2 161h2.4"/>
</g>
<g fill="#800000" stroke="#800000" stroke-width=".21">
<circle cx="87" cy="36.6" r=".42"/>
<circle cx="54" cy="43.6" r=".42"/>
<circle cx="42.2" cy="43.6" r=".42"/>
<circle cx="91.7" cy="36.6" r=".45"/>
<circle cx="87" cy="43.6" r=".42"/>
<circle cx="61.1" cy="31.9" r=".45"/>
<circle cx="61.1" cy="43.6" r=".45"/>
<circle cx="87" cy="57.7" r=".42"/>
<circle cx="54" cy="64.8" r=".42"/>
<circle cx="42.2" cy="64.8" r=".42"/>
<circle cx="91.7" cy="57.7" r=".45"/>
<circle cx="87" cy="64.8" r=".42"/>
<circle cx="61.1" cy="53" r=".45"/>
<circle cx="61.1" cy="64.8" r=".45"/>
<circle cx="87" cy="78.8" r=".42"/>
<circle cx="54" cy="85.9" r=".45"/>
<circle cx="42.2" cy="85.9" r=".45"/>
<circle cx="91.7" cy="78.8" r=".45"/>
<circle cx="86.9" cy="85.9" r=".45"/>
<circle cx="61.1" cy="74.2" r=".45"/>
<circle cx="61.1" cy="85.9" r=".48"/>
<circle cx="87" cy="100" r=".42"/>
<circle cx="54" cy="107" r=".42"/>
<circle cx="42.2" cy="107" r=".42"/>
<circle cx="91.7" cy="100" r=".45"/>
<circle cx="87" cy="107" r=".42"/>
<circle cx="61.1" cy="95.2" r=".45"/>
<circle cx="61.1" cy="107" r=".45"/>
<circle cx="87" cy="121.1" r=".42"/>
<circle cx="54" cy="128.2" r=".42"/>
<circle cx="42.2" cy="128.2" r=".42"/>
<circle cx="91.7" cy="121.1" r=".45"/>
<circle cx="87" cy="128.2" r=".42"/>
<circle cx="61.1" cy="116.4" r=".45"/>
<circle cx="61.1" cy="128.2" r=".45"/>
<circle cx="87" cy="142.2" r=".42"/>
<circle cx="54" cy="149.3" r=".42"/>
<circle cx="42.2" cy="149.3" r=".42"/>
<circle cx="91.7" cy="142.2" r=".45"/>
<circle cx="87" cy="149.3" r=".42"/>
<circle cx="61.1" cy="137.5" r=".48"/>
<circle cx="61.1" cy="149.3" r=".45"/>
<circle cx="87" cy="163.4" r=".42"/>
<circle cx="54" cy="170.4" r=".42"/>
<circle cx="42.2" cy="170.4" r=".42"/>
<circle cx="91.7" cy="163.4" r=".45"/>
<circle cx="87" cy="170.4" r=".42"/>
<circle cx="61.1" cy="158.7" r=".45"/>
<circle cx="61.1" cy="170.4" r=".45"/>
<circle cx="230.4" cy="55.4" r=".42"/>
<circle cx="244.4" cy="55.4" r=".42"/>
<circle cx="230.4" cy="81.2" r=".42"/>
<circle cx="230.4" cy="71.8" r=".42"/>
<circle cx="204.5" cy="36.6" r=".42"/>
<circle cx="204.4" cy="24.8" r=".45"/>
<circle cx="173.9" cy="36.6" r=".42"/>
<circle cx="169.2" cy="36.6" r=".42"/>
<circle cx="136.3" cy="43.6" r=".42"/>
<circle cx="124.5" cy="43.6" r=".42"/>
<circle cx="169.2" cy="43.6" r=".42"/>
<circle cx="143.3" cy="31.9" r=".42"/>
<circle cx="143.3" cy="43.6" r=".42"/>
<circle cx="122.2" cy="81.2" r=".42"/>
<circle cx="122.2" cy="69.4" r=".42"/>
<circle cx="133.9" cy="69.4" r=".42"/>
<circle cx="122.2" cy="116.4" r=".42"/>
<circle cx="122.2" cy="104.6" r=".42"/>
<circle cx="133.9" cy="104.6" r=".42"/>
<circle cx="268" cy="55.4" r=".42"/>
<circle cx="268" cy="57.7" r=".42"/>
<circle cx="260.9" cy="104.6" r=".42"/>
<circle cx="249.2" cy="104.6" r=".42"/>
<circle cx="260.9" cy="118.8" r=".42"/>
<circle cx="249.2" cy="146.9" r=".42"/>
<circle cx="249.2" cy="132.8" r=".42"/>
<circle cx="136.3" cy="31.9" r=".42"/>
<circle cx="54" cy="158.7" r=".42"/>
<circle cx="21.1" cy="158.7" r=".42"/>
<circle cx="54" cy="31.9" r=".42"/>
<circle cx="21.1" cy="31.9" r=".42"/>
<circle cx="54" cy="53" r=".42"/>
<circle cx="21.1" cy="53" r=".42"/>
<circle cx="54" cy="74.2" r=".42"/>
<circle cx="21.1" cy="74.2" r=".42"/>
<circle cx="54" cy="95.2" r=".42"/>
<circle cx="21.1" cy="95.2" r=".42"/>
<circle cx="54" cy="137.5" r=".45"/>
<circle cx="21.1" cy="137.5" r=".45"/>
<circle cx="54" cy="116.4" r=".42"/>
<circle cx="21.1" cy="116.4" r=".42"/>
</g>
<path d="M251.5 50.7v.7l.3 .2v.6l.7 .1v.3h.5v-.3l.7-.1v-.6l.2-.2v-.7M167 67.1v.5h.1v.2a.76 .76 0 0 0 .8 1v.2h.2a1.51 1.51 0 0 0 1.1-1.6v-.3M167 102.4v.5l.1 .1a.69 .69 0 0 0 .8 1v.2h.4v-.2a.72 .72 0 0 0 .8-.7l.1-.3v-.6" fill="none" stroke="#f00" stroke-width=".21"/>
<g font-size="4.2" fill="#000080">
<text x="178.6" y="181.1">iG5-CB1</text>
<text x="253.9" y="184">明日工作室</text>
</g>
<text font-size="2.5" fill="#000080" x="176.4" y="185.3">A4</text>
<g font-size="2.1">
<text x="45.1" y="20.8">1</text>
<text x="112.6" y="20.8">2</text>
<text x="180.1" y="20.8">3</text>
<text x="247.6" y="20.8">4</text>
<text x="13.4" y="41.9">D</text>
<text x="279.1" y="41.9">D</text>
<text x="248.2" y="53.7">1</text>
<text x="256.3" y="53.7">8</text>
<text x="248.2" y="56">2</text>
<text x="248.2" y="58.3">3</text>
<text x="256.3" y="58.3">6</text>
<text x="256.3" y="56">7</text>
<text x="248.2" y="60.7">4</text>
<text x="256.3" y="60.7">5</text>
<text x="163.7" y="70.1">1</text>
<text x="170.4" y="70.1">16</text>
<text x="163.7" y="72.5">2</text>
<text x="163.7" y="74.8">3</text>
<text x="163.7" y="77.1">4</text>
<text x="170.4" y="77.1">13</text>
<text x="170.4" y="74.8">14</text>
<text x="170.4" y="72.5">15</text>
<text x="163.7" y="79.5">5</text>
<text x="163.7" y="81.9">6</text>
<text x="170.4" y="81.9">11</text>
<text x="170.4" y="79.5">12</text>
<text x="13.4" y="86.5">C</text>
<text x="163.7" y="84.2">7</text>
<text x="163.7" y="86.5">8</text>
<text x="170.4" y="84.2">10</text>
<text x="171.6" y="86.5">9</text>
<text x="279.1" y="86.5">C</text>
<text x="163.7" y="105.3">1</text>
<text x="163.7" y="107.7">2</text>
<text x="170.4" y="107.7">15</text>
<text x="170.4" y="105.3">16</text>
<text x="163.7" y="110">3</text>
<text x="163.7" y="112.4">4</text>
<text x="170.4" y="112.4">13</text>
<text x="170.4" y="110">14</text>
<text x="163.7" y="114.7">5</text>
<text x="163.7" y="117.1">6</text>
<text x="163.7" y="119.4">7</text>
<text x="170.4" y="119.4">10</text>
<text x="170.4" y="117.1">11</text>
<text x="170.4" y="114.7">12</text>
<text x="163.7" y="121.8">8</text>
<text x="171.6" y="121.8">9</text>
<text x="13.4" y="131.1">B</text>
<text x="279.1" y="131.1">B</text>
<text x="13.4" y="175.8">A</text>
<text x="279.1" y="175.8">A</text>
<text x="170.4" y="180.4">Title</text>
<text x="170.4" y="185.2">Size:</text>
<text x="186.9" y="185.2">Number:</text>
<text x="208" y="185.2">Revision:</text>
<text x="170.4" y="188.6">Date:</text>
<text x="170.4" y="191">File:</text>
<text x="190.4" y="188.6">Time:</text>
<text x="208" y="188.6">Sheet 1 of</text>
<text x="45.1" y="194.6">1</text>
<text x="112.6" y="194.6">2</text>
<text x="180.1" y="194.6">3</text>
<text x="247.6" y="194.6">4</text>
</g>
<g font-size="2.1" fill="#000080">
<text x="77.6" y="28.3">R60</text>
<text x="159.9" y="28.3">R70</text>
<text x="205.2" y="29">R72</text>
<text x="218.4" y="29.7">PC17</text>
<text x="54.8" y="35.8">R75</text>
<text x="75" y="34.4">PC8</text>
<text x="77.6" y="31.8">2.7K</text>
<text x="137.1" y="35.8">R94</text>
<text x="157.3" y="34.4">PC11</text>
<text x="159.9" y="31.8">2.7K</text>
<text x="205.2" y="31.3">4.7K</text>
<text x="232.7" y="30.6">R120</text>
<text x="232.7" y="34.4">499R</text>
<text x="54.8" y="37.9">1K</text>
<text x="63.5" y="37.9">C59</text>
<text x="63.5" y="40">CAP</text>
<text x="94.1" y="40.3">C18</text>
<text x="137.1" y="37.9">1K</text>
<text x="145.8" y="37.9">C66</text>
<text x="145.8" y="40">CAP</text>
<text x="176.4" y="40.3">C24</text>
<text x="32.9" y="42.4">R81</text>
<text x="32.9" y="45.9">2.7K</text>
<text x="44.7" y="42.4">R78</text>
<text x="44.7" y="45.9">2.7K</text>
<text x="44.7" y="47.3">C33</text>
<text x="75" y="44.5">P180</text>
<text x="94.1" y="42.4">CAP</text>
<text x="115.2" y="42.4">R108</text>
<text x="115.2" y="45.9">2.7K</text>
<text x="126.9" y="42.4">R96</text>
<text x="126.9" y="45.9">2.7K</text>
<text x="126.9" y="47.3">C41</text>
<text x="157.3" y="44.5">P180</text>
<text x="176.4" y="42.4">CAP</text>
<text x="218.4" y="44.7">P112A</text>
<text x="269.9" y="46.8">ZD7</text>
<text x="275.1" y="47.8">Z5</text>
<text x="44.7" y="49.4">CAP</text>
<text x="77.6" y="49.4">R61</text>
<text x="77.6" y="53">2.7K</text>
<text x="126.9" y="49.4">CAP</text>
<text x="202.2" y="49.4">R71</text>
<text x="202.2" y="53.2">499R</text>
<text x="218.4" y="48.5">PC16</text>
<text x="251.5" y="50.1">U10</text>
<text x="269.9" y="51.6">ZD6</text>
<text x="275.1" y="52.5">Y2</text>
<text x="54.8" y="57">R76</text>
<text x="54.8" y="59.1">1K</text>
<text x="63.5" y="59.1">C60</text>
<text x="75" y="55.5">PC6</text>
<text x="218.4" y="58.8">P181</text>
<text x="231.1" y="59.5">R119</text>
<text x="32.9" y="63.5">R84</text>
<text x="44.7" y="63.5">R77</text>
<text x="63.5" y="61.2">CAP</text>
<text x="75" y="65.6">P180</text>
<text x="94.1" y="61.4">C17</text>
<text x="94.1" y="63.5">CAP</text>
<text x="231.1" y="61.9">1K</text>
<text x="251.5" y="64.3">75176</text>
<text x="269.9" y="61">ZD8</text>
<text x="269.9" y="65.6">ZD9</text>
<text x="275.1" y="61.9">Y2</text>
<text x="32.9" y="67.1">2.7K</text>
<text x="44.7" y="67.1">2.7K</text>
<text x="44.7" y="68.5">C35</text>
<text x="44.7" y="70.6">CAP</text>
<text x="77.6" y="70.6">R66</text>
<text x="112.9" y="68.2">R122</text>
<text x="112.9" y="72">10K</text>
<text x="124.6" y="68.2">R114</text>
<text x="124.6" y="72">10K</text>
<text x="167" y="66.5">U8</text>
<text x="202.2" y="70.6">R74</text>
<text x="218.4" y="69.6">PC15</text>
<text x="275.1" y="66.5">Z5</text>
<text x="75" y="76.7">PC10</text>
<text x="77.6" y="74.1">2.7K</text>
<text x="122.9" y="75.9">R115</text>
<text x="136.4" y="75.8">C42</text>
<text x="145.8" y="75.8">C32</text>
<text x="202.2" y="74.3">499R</text>
<text x="54.8" y="78.1">R79</text>
<text x="54.8" y="80.2">1K</text>
<text x="63.5" y="80.2">C61</text>
<text x="63.5" y="82.3">CAP</text>
<text x="94.1" y="82.5">C20</text>
<text x="122.9" y="78.3">10K</text>
<text x="136.4" y="78.1">CAP</text>
<text x="145.8" y="78.1">CAP</text>
<text x="32.9" y="84.7">R87</text>
<text x="32.9" y="88.2">2.7K</text>
<text x="44.7" y="84.7">R82</text>
<text x="44.7" y="88.2">2.7K</text>
<text x="44.7" y="89.6">C34</text>
<text x="75" y="86.8">P180</text>
<text x="94.1" y="84.7">CAP</text>
<text x="218.4" y="84.7">P112A</text>
<text x="231.1" y="85.3">R112</text>
<text x="231.1" y="87.7">1K</text>
<text x="44.7" y="91.7">CAP</text>
<text x="77.6" y="91.7">R65</text>
<text x="77.6" y="95.2">2.7K</text>
<text x="167" y="90.1">A788J</text>
<text x="54.8" y="99.2">R80</text>
<text x="54.8" y="101.3">1K</text>
<text x="63.5" y="101.3">C62</text>
<text x="75" y="97.8">PC7</text>
<text x="167" y="101.8">U9</text>
<text x="32.9" y="105.7">R91</text>
<text x="44.7" y="105.7">R85</text>
<text x="63.5" y="103.5">CAP</text>
<text x="75" y="107.9">P180</text>
<text x="94.1" y="103.7">C19</text>
<text x="94.1" y="105.7">CAP</text>
<text x="112.9" y="103.5">R129</text>
<text x="112.9" y="107.2">10R</text>
<text x="124.6" y="103.5">R121</text>
<text x="124.6" y="107.2">10K</text>
<text x="211.6" y="105.7">R64</text>
<text x="227.8" y="104.8">PC5</text>
<text x="32.9" y="109.3">2.7K</text>
<text x="44.7" y="109.3">2.7K</text>
<text x="44.7" y="110.7">C37</text>
<text x="44.7" y="112.9">CAP</text>
<text x="77.6" y="112.9">R69</text>
<text x="122.9" y="111.2">R125</text>
<text x="122.9" y="113.5">10R</text>
<text x="136.4" y="110.9">C43</text>
<text x="136.4" y="113.3">CAP</text>
<text x="145.8" y="110.9">C29</text>
<text x="145.8" y="113.3">CAP</text>
<text x="211.6" y="109.6">330R</text>
<text x="251.5" y="108.9">Q4</text>
<text x="251.5" y="111.2">ZG</text>
<text x="263.1" y="108.6">ZD3</text>
<text x="263.1" y="110.9">Y10</text>
<text x="75" y="119">PC12</text>
<text x="77.6" y="116.3">2.7K</text>
<text x="227.8" y="115.1">P181</text>
<text x="54.8" y="120.3">R83</text>
<text x="54.8" y="122.4">1K</text>
<text x="63.5" y="122.4">C63</text>
<text x="63.5" y="124.5">CAP</text>
<text x="94.1" y="124.8">C23</text>
<text x="167" y="125.3">A788J</text>
<text x="223.4" y="120.6">Q5</text>
<text x="223.4" y="122.9">NA</text>
<text x="32.9" y="126.9">R90</text>
<text x="32.9" y="130.5">2.7K</text>
<text x="44.7" y="126.9">R88</text>
<text x="44.7" y="130.5">2.7K</text>
<text x="44.7" y="131.8">C36</text>
<text x="75" y="129">P180</text>
<text x="94.1" y="126.9">CAP</text>
<text x="44.7" y="133.9">CAP</text>
<text x="77.6" y="133.9">R67</text>
<text x="77.6" y="137.5">2.7K</text>
<text x="54.8" y="141.5">R86</text>
<text x="54.8" y="143.6">1K</text>
<text x="63.5" y="143.6">C64</text>
<text x="75" y="140">PC9</text>
<text x="239.6" y="141.5">DIODE</text>
<text x="241.9" y="139.1">D8</text>
<text x="258.1" y="141.5">RLY1</text>
<text x="32.9" y="148.1">R95</text>
<text x="44.7" y="148.1">R93</text>
<text x="63.5" y="145.7">CAP</text>
<text x="94.1" y="146">C21</text>
<text x="94.1" y="148.1">CAP</text>
<text x="211.6" y="148.1">R63</text>
<text x="227.8" y="147.2">PC4</text>
<text x="32.9" y="151.6">2.7K</text>
<text x="44.7" y="151.6">2.7K</text>
<text x="44.7" y="153">C38</text>
<text x="44.7" y="155.1">CAP</text>
<text x="75" y="150.2">P180</text>
<text x="77.6" y="155.1">R68</text>
<text x="211.6" y="151.8">330R</text>
<text x="253.9" y="153.4">Q2</text>
<text x="253.9" y="155.8">ZG</text>
<text x="75" y="161.2">PC13</text>
<text x="77.6" y="158.6">2.7K</text>
<text x="227.8" y="157.5">P181</text>
<text x="54.8" y="162.6">R89</text>
<text x="54.8" y="164.8">1K</text>
<text x="63.5" y="164.8">C65</text>
<text x="63.5" y="166.8">CAP</text>
<text x="94.1" y="167">C22</text>
<text x="122.3" y="165.2">NPN</text>
<text x="134" y="165.2">PNP</text>
<text x="223.4" y="162.8">Q3</text>
<text x="223.4" y="165.2">NA</text>
<text x="32.9" y="169.2">R98</text>
<text x="32.9" y="172.7">2.7K</text>
<text x="44.7" y="169.2">R92</text>
<text x="44.7" y="172.7">2.7K</text>
<text x="75" y="171.3">P180</text>
<text x="94.1" y="169.2">CAP</text>
<text x="124.8" y="169.7">J1</text>
<text x="44.7" y="174.1">C39</text>
<text x="44.7" y="176.2">CAP</text>
<text x="221" y="188.6">3</text>
<text x="253.9" y="186.4">http://liheming.jimdo.com</text>
</g>
<g font-size="2.1" fill="#800000">
<text x="199.6" y="25.5">P5</text>
<text x="70.3" y="30.2">P5</text>
<text x="152.6" y="30.2">P5</text>
<text x="244.9" y="32.5">VCC</text>
<text x="94.5" y="37.3">U6</text>
<text x="176.8" y="37.3">U6</text>
<text x="199.4" y="37.3">U6</text>
<text x="25.1" y="44.3">FX</text>
<text x="107.9" y="44.3">P3</text>
<text x="70.3" y="51.3">P5</text>
<text x="194.9" y="51.3">P5</text>
<text x="233.3" y="51.3">VCC</text>
<text x="259.1" y="50.1">VCC</text>
<text x="94.5" y="58.3">U6</text>
<text x="195.6" y="56">A</text>
<text x="273.2" y="58.3">S+</text>
<text x="273.2" y="56">S-</text>
<text x="24.9" y="65.4">RX</text>
<text x="105.3" y="70.1">V1</text>
<text x="70.3" y="72.5">P5</text>
<text x="179.2" y="72.5">P5</text>
<text x="194.9" y="72.5">P5</text>
<text x="233.3" y="72.5">VCC</text>
<text x="94.5" y="79.5">U6</text>
<text x="153.1" y="79.5">VCC</text>
<text x="179.2" y="79.5">U6</text>
<text x="179.2" y="81.9">U6</text>
<text x="195.6" y="81.9">B</text>
<text x="24.9" y="86.5">BX</text>
<text x="153.1" y="84.2">VCC</text>
<text x="179.2" y="84.2">P5</text>
<text x="70.3" y="93.6">P5</text>
<text x="94.5" y="100.6">U6</text>
<text x="24.2" y="107.7">JOG</text>
<text x="106.9" y="105.3">I</text>
<text x="179.2" y="107.7">P5</text>
<text x="204.3" y="107.7">P5</text>
<text x="263.8" y="105.3">MO</text>
<text x="70.3" y="114.7">P5</text>
<text x="153.1" y="119.4">VCC</text>
<text x="153.1" y="114.7">VCC</text>
<text x="179.2" y="119.4">P5</text>
<text x="179.2" y="114.7">U6</text>
<text x="179.2" y="117.1">U6</text>
<text x="204" y="119.4">U6</text>
<text x="263.8" y="119.4">MG</text>
<text x="94.5" y="121.8">U6</text>
<text x="24.2" y="128.8">RST</text>
<text x="247.6" y="130">P24</text>
<text x="268.7" y="130">30B</text>
<text x="70.3" y="135.8">P5</text>
<text x="94.5" y="142.9">U6</text>
<text x="25.7" y="149.9">P1</text>
<text x="204.3" y="149.9">P5</text>
<text x="125.3" y="155.8">P24</text>
<text x="130.2" y="155.8">CM</text>
<text x="266.4" y="151.1">30A 30C</text>
<text x="70.3" y="157">P5</text>
<text x="204" y="161.6">U6</text>
<text x="94.5" y="164">U6</text>
<text x="25.7" y="171">P2</text>
</g>
</svg>
